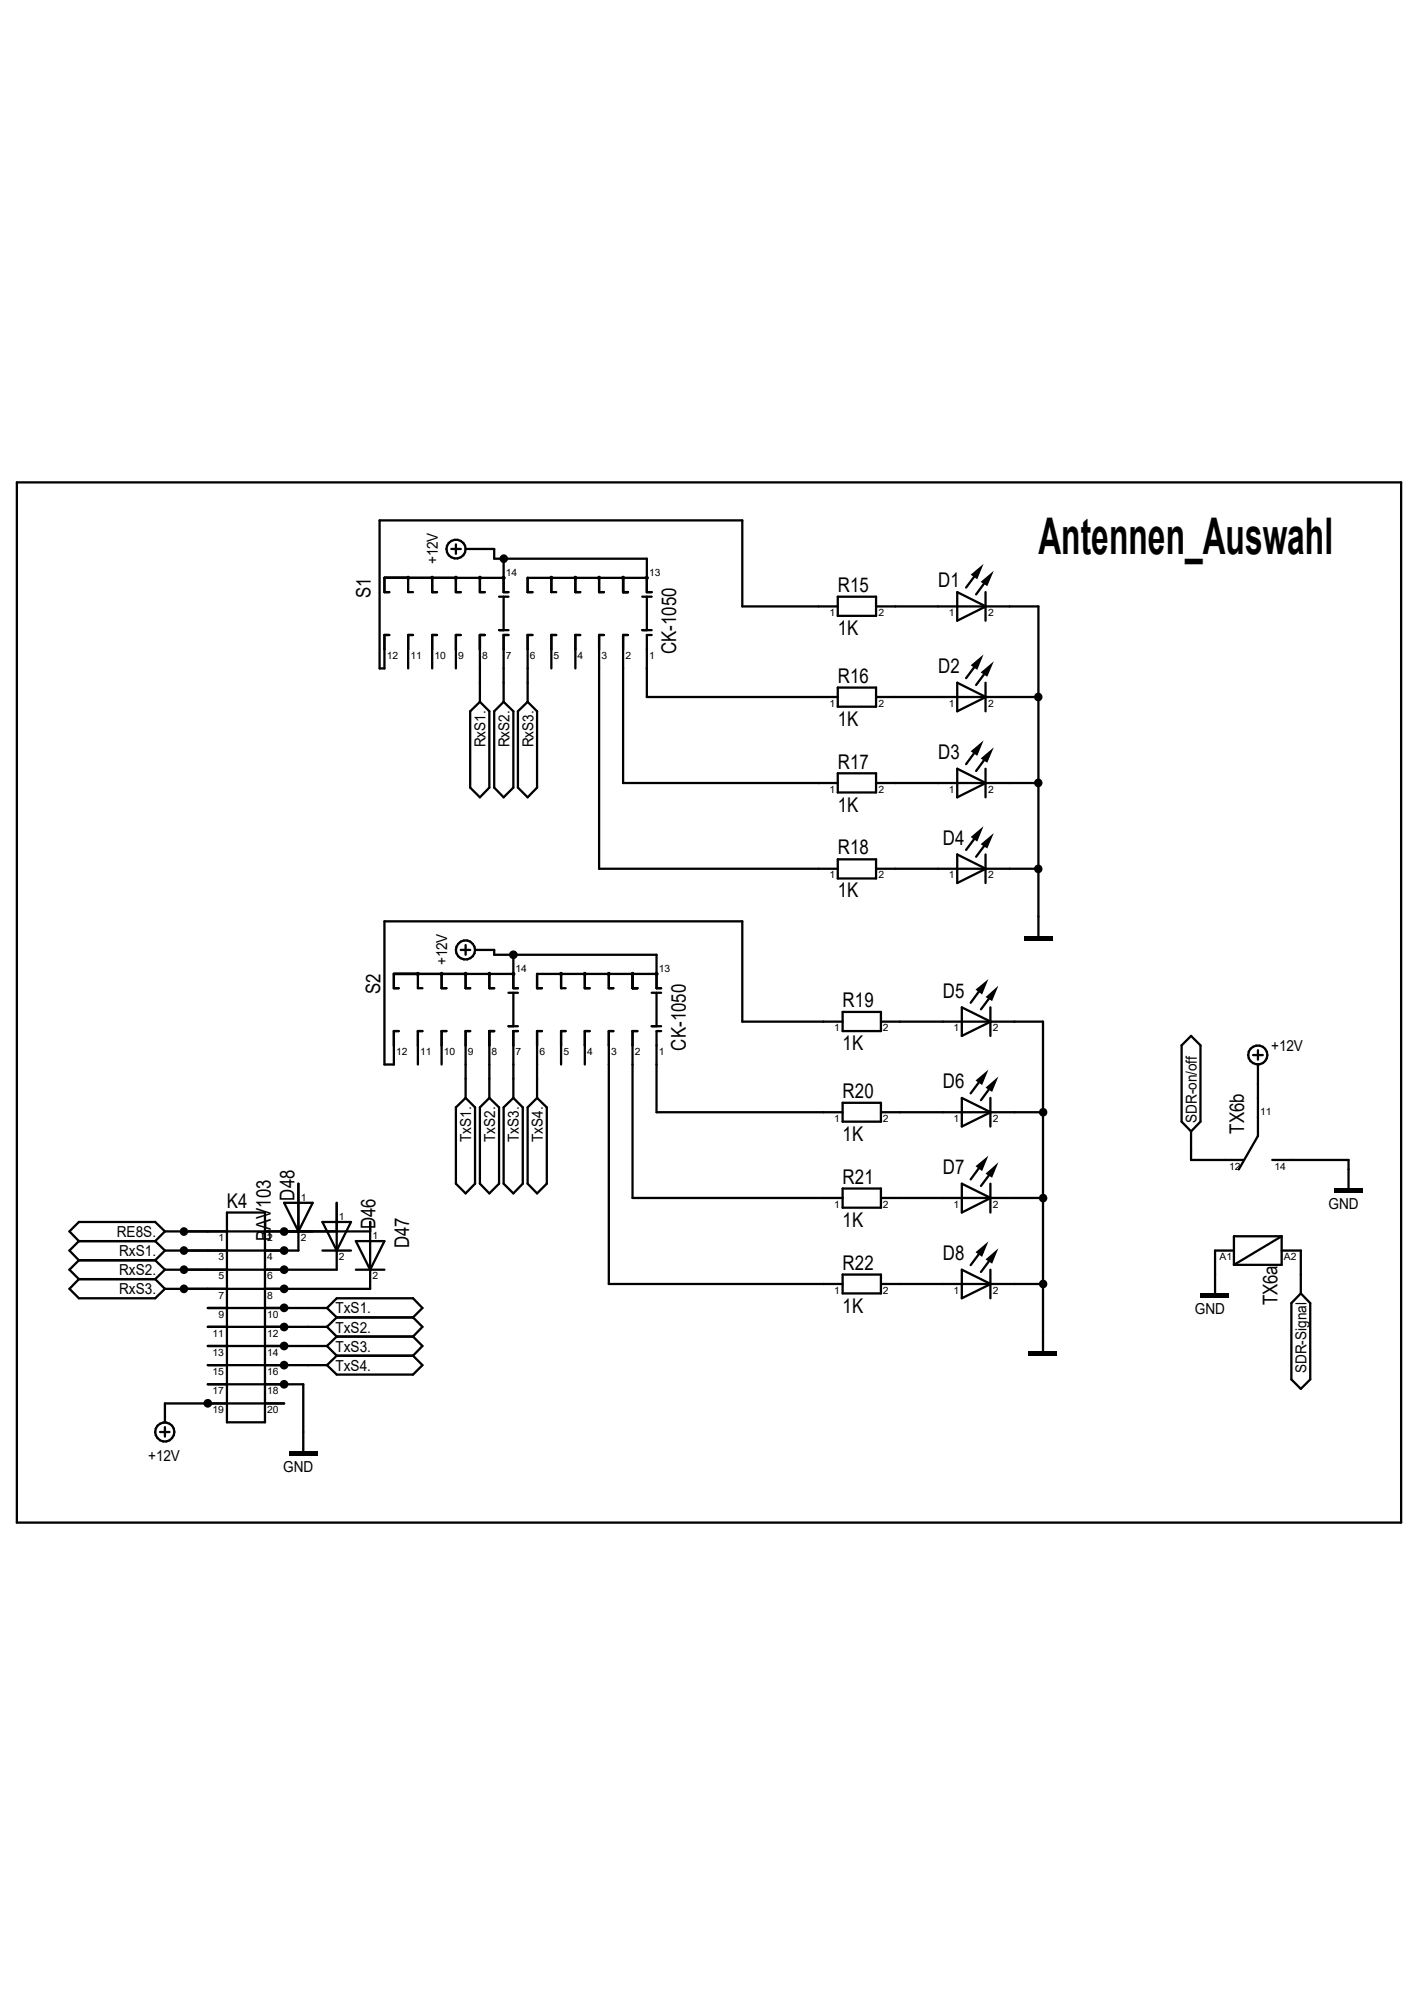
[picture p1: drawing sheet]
<svg xmlns="http://www.w3.org/2000/svg" width="210mm" height="297mm" viewBox="0 0 210 297" stroke-linecap="round" stroke-linejoin="round" font-family="sans-serif">
<g fill="none" stroke="#000" stroke-width=".34">
<path d="M2.5 71.5h205v154.1h-205zM60.5 85.6v2.1h.7M61.2 94.1h-.7v4.9M64 85.6v2.1h.7M64.7 94.1h-.7v4.9M66.8 81.3h1.4M67.5 80.6v1.4M67.5 85.6v2.1h.7M68.2 94.1h-.7v4.9M69 81.3h4.2v1.5h22.6v4.9h.7M71.1 85.6v2.1h.7M71.8 94.1h-.7v9.9"/>
<path d="M73.9 93.3h1.4M73.9 88.4h1.4M74.6 82.8v4.9h.7M74.6 88.4v4.9M74.6 85.6h-17.7v2.1h.8M75.3 94.1h-.7v9.9M78.9 94.1h-.8v9.9M81.7 85.6v2.1h.7M82.4 94.1h-.7v4.9M85.2 85.6v2.1h.7M85.9 94.1h-.7v4.9M88.7 85.6v2.1h.8"/>
<path d="M89.5 94.1h-.8v34.6h35.4M92.3 85.6v2.1h.7M93 94.1h-.7v21.9h31.8M95.1 93.3h1.4M95.1 88.4h1.4M95.8 85.6h-17.7v2.1h.8M95.8 88.4v4.9M96.5 94.1h-.7v9.2h28.3M124.1 89.8h-14.2v-12.7h-53.7v21.9h.7v-4.9h.8M124.1 88.4h5.7v2.8h-5.7zM129.8 89.8h24v48.8M141.8 87.7l4.2 2.1-4.2 2.1z"/>
<path d="M144.8 98.1l-1.7 2.4M144.8 84.7l-1.7 2.3M146 87.7v4.2M146.3 99.1l-1.7 2.4M146.3 85.7l-1.7 2.4M69.6 105.4l1.5-1.4 1.4 1.4v11.3l-1.4 1.4-1.5-1.4zM73.2 105.4l1.4-1.4 1.4 1.4v11.3l-1.4 1.4-1.4-1.4zM76.7 105.4l1.4-1.4 1.4 1.4v11.3l-1.4 1.4-1.4-1.4zM124.1 101.9h5.7v2.8h-5.7zM124.1 114.6h5.7v2.8h-5.7zM129.8 116h24M129.8 103.3h24"/>
<path d="M141.8 101.1l4.2 2.2-4.2 2.1zM141.8 113.9l4.2 2.1-4.2 2.1zM144.8 110.8l-1.7 2.4M146 101.1v4.3M146 113.9v4.2M146.3 111.8l-1.7 2.4M69 140v1.4M124.1 127.3h5.7v2.8h-5.7zM129.8 128.7h24M141.8 126.6l4.2 2.1-4.2 2.1zM144.8 123.6l-1.7 2.3M146 126.6v4.2"/>
<path d="M146.3 124.6l-1.7 2.3M61.9 144.3v2.1h.7M62.6 152.7h-.7v5M65.4 144.3v2.1h.7M66.1 152.7h-.7v5M68.2 140.7h1.4M69 144.3v2.1h.6M69.6 152.7h-.6v9.9M70.4 140.7h2.8v.7h24v5h.7M72.5 144.3v2.1h.7M73.2 152.7h-.7v9.9M75.3 152h1.4"/>
<path d="M75.3 147.1h1.4M76 141.4v5h.7M76 147.1v4.9M76 144.3h-17.7v2.1h.8M76.7 152.7h-.7v9.9M80.3 152.7h-.8v9.9M83.1 144.3v2.1h.7M83.8 152.7h-.7v5M86.6 144.3v2.1h.7M87.3 152.7h-.7v5M90.2 144.3v2.1h.6M90.8 152.7h-.6v37.5h34.6"/>
<path d="M93.7 144.3v2.1h.7M94.4 152.7h-.7v24.8h31.1M96.5 152h1.4M96.5 147.1h1.4M97.2 144.3h-17.7v2.1h.8M97.2 147.1v4.9M97.9 152.7h-.7v12.1h27.6M124.8 151.3h-14.9v-14.8h-53v21.2h1.4v-5h.8M124.8 149.9h5.7v2.8h-5.7zM130.5 151.3h24v48.8M142.5 149.2l4.2 2.1-4.2 2.2zM145.5 159.6l-1.7 2.4"/>
<path d="M145.5 146.2l-1.7 2.3M146.7 149.2v4.3M147 147.2l-1.7 2.3M176.4 153.5l1.4 1.4v11.3l-1.4 1.4-1.4-1.4v-11.3zM185.6 156.3h1.4M186.3 155.6v1.4M186.3 157.7v10.6l-2.8 4.9M33.6 179.6h5.6v31.1h-5.6zM42.1 178.2h4.2l-2.1 4.2zM44.2 175.3v10h-19.8M49.9 178.2v9.9h-25.5M67.5 164l1.5-1.4 1.4 1.4v11.3l-1.4 1.5-1.5-1.5z"/>
<path d="M72.5 162.6l1.4 1.4v11.3l-1.4 1.5-1.4-1.5v-11.3zM74.6 164l1.4-1.4 1.4 1.4v11.3l-1.4 1.5-1.4-1.5zM78.1 164l1.4-1.4 1.5 1.4v11.3l-1.5 1.5-1.4-1.5zM124.8 163.4h5.7v2.8h-5.7zM124.8 176.1h5.7v2.8h-5.7zM130.5 177.5h24M130.5 164.8h24M142.5 162.6l4.2 2.2-4.2 2.1zM142.5 175.3l4.2 2.2-4.2 2.1zM145.5 172.3l-1.7 2.4M146.7 162.6v4.3M146.7 175.3v4.3"/>
<path d="M147 173.4l-1.7 2.3M147 160.6l-1.7 2.4M176.4 167.6v4.2h7.8M188.4 171.8h11.3v4.3M11.7 183.9h11.3M11.7 189.5l-1.4 1.4 1.4 1.4h11.3l1.4-1.4M11.7 189.5h11.3M11.7 186.7l-1.4 1.4 1.4 1.4M11.7 186.7h11.3M11.7 183.9l-1.4 1.4 1.4 1.4M23 189.5l1.4 1.4M23 186.7l1.4 1.4"/>
<path d="M23 183.9l1.4 1.4M24.4 182.4h30.4M24.4 182.4l-1.4-1.4h-11.3l-1.4 1.4 1.4 1.5M24.4 182.4l-1.4 1.5M24.4 188.1l-1.4 1.4M24.4 185.3l-1.4 1.4M30.8 199.4h17.6M30.8 196.6h17.6M30.8 193.8h17.6M47.8 185.3h4.2M47.8 181h4.2l-2.1 4.3zM48.4 193.8l1.5-1.5h11.3l1.4 1.5-1.4 1.4"/>
<path d="M48.4 199.4l1.5 1.4M48.4 196.6l1.5 1.4M48.4 193.8l1.5 1.4M49.9 198l-1.5 1.4M49.9 198h11.3M49.9 195.2l-1.5 1.4M49.9 195.2h11.3M52.7 188.1h4.2M52.7 183.9h4.2l-2.1 4.2zM54.8 181v9.9h-30.4M61.2 198l1.4 1.4-1.4 1.4M61.2 195.2l1.4 1.4-1.4 1.4"/>
<path d="M124.8 188.8h5.7v2.8h-5.7zM130.5 190.2h24M142.5 188.1l4.2 2.1-4.2 2.1zM145.5 185.1l-1.7 2.3M146.7 188.1v4.2M147 186.1l-1.7 2.3M182.8 185.3h-2.8v6.3M189.8 185.3h2.9v6.3M189.8 183.1l-7 4.3M189.8 183.1v4.3h-7M189.8 183.1h-7v4.3M192.7 191.6l1.4 1.4v11.3l-1.4 1.4-1.4-1.4v-11.3z"/>
<path d="M23.7 212.1h1.4M24.4 211.4v1.4M30.8 205.1h14.1v9.9M30.8 202.2h17.6M42.1 207.9h-17.7v2.8M49.9 200.8l-1.5 1.4M49.9 200.8h11.3M61.2 200.8l1.4 1.4-1.4 1.4h-11.3l-1.5-1.4"/>
<circle cx="67.6" cy="81.3" r="1.4"/>
<circle cx="68.9" cy="140.7" r="1.41"/>
<circle cx="186.3" cy="156.3" r="1.41"/>
<circle cx="24.4" cy="212.1" r="1.42"/>
</g>
<g fill="#000">
<path d="M143.8 98.6l1.9-1.7-1 2.3zM143.8 85.1l1.9-1.6-1 2.3zM145.2 99.6l2-1.6-1 2.2zM145.2 86.2l2-1.7-1 2.3zM143.8 111.3l1.9-1.6-1 2.3zM145.2 112.4l2-1.7-1 2.3zM143.8 124l1.9-1.6-1 2.3zM145.2 125.1l2-1.7-1 2.3zM144.5 160.1l1.9-1.6-.9 2.2zM144.5 146.6l1.9-1.6-.9 2.3zM146 161.1l1.9-1.6-1 2.3zM146 147.7l1.9-1.7-1 2.3z"/>
<path d="M144.5 172.8l1.9-1.6-.9 2.3zM146 173.9l1.9-1.7-1 2.3zM144.5 185.5l1.9-1.6-.9 2.3zM146 186.6l1.9-1.7-1 2.3z"/>
<path d="M151.7 138.6h4.2v.7h-4.2z" fill-rule="evenodd"/>
<path d="M197.6 176.1h4.2v.7h-4.2z" fill-rule="evenodd"/>
<path d="M177.8 191.6h4.3v.7h-4.3z" fill-rule="evenodd"/>
<path d="M42.8 215h4.2v.6h-4.2z" fill-rule="evenodd"/>
<path d="M152.4 200.1h4.2v.7h-4.2z" fill-rule="evenodd"/>
<circle cx="60.5" cy="85.6" r=".31"/>
<circle cx="64" cy="85.6" r=".31"/>
<circle cx="67.5" cy="85.6" r=".31"/>
<circle cx="71.1" cy="85.6" r=".31"/>
<circle cx="74.6" cy="85.6" r=".31"/>
<circle cx="74.6" cy="82.8" r=".63"/>
<circle cx="81.7" cy="85.6" r=".31"/>
<circle cx="85.2" cy="85.6" r=".31"/>
<circle cx="88.7" cy="85.6" r=".31"/>
<circle cx="92.3" cy="85.6" r=".31"/>
<circle cx="95.8" cy="85.6" r=".31"/>
<circle cx="153.8" cy="116" r=".63"/>
<circle cx="153.8" cy="103.2" r=".63"/>
<circle cx="153.8" cy="128.7" r=".63"/>
<circle cx="61.9" cy="144.3" r=".31"/>
<circle cx="65.4" cy="144.3" r=".31"/>
<circle cx="69" cy="144.3" r=".31"/>
<circle cx="72.5" cy="144.3" r=".31"/>
<circle cx="76" cy="144.3" r=".31"/>
<circle cx="76" cy="141.4" r=".65"/>
<circle cx="83.1" cy="144.3" r=".31"/>
<circle cx="86.6" cy="144.3" r=".31"/>
<circle cx="90.2" cy="144.3" r=".31"/>
<circle cx="93.7" cy="144.3" r=".31"/>
<circle cx="97.2" cy="144.3" r=".31"/>
<circle cx="154.5" cy="164.8" r=".63"/>
<circle cx="154.5" cy="177.5" r=".63"/>
<circle cx="27.2" cy="190.9" r=".63"/>
<circle cx="27.2" cy="182.4" r=".63"/>
<circle cx="27.2" cy="188.1" r=".63"/>
<circle cx="27.2" cy="185.2" r=".63"/>
<circle cx="42.1" cy="190.9" r=".65"/>
<circle cx="42.1" cy="185.3" r=".65"/>
<circle cx="42.1" cy="196.6" r=".65"/>
<circle cx="42.1" cy="182.4" r=".65"/>
<circle cx="42.1" cy="199.4" r=".65"/>
<circle cx="42.1" cy="188.1" r=".65"/>
<circle cx="42.1" cy="193.7" r=".65"/>
<circle cx="154.5" cy="190.2" r=".63"/>
<circle cx="30.8" cy="207.9" r=".65"/>
<circle cx="42.1" cy="202.2" r=".65"/>
<circle cx="42.1" cy="205.1" r=".65"/>
</g>
<text font-size="7.5" x="153.8" y="82">Antennen_Auswahl</text>
<g font-size="3">
<text x="54.9" y="88.6" transform="rotate(-90 54.9 88.6)">S1</text>
<text x="124.1" y="87.7">R15</text>
<text x="138.9" y="87">D1</text>
<text x="124.1" y="94.1">1K</text>
<text x="100.2" y="96.9" transform="rotate(-90 100.2 96.9)">CK-1050</text>
<text x="124.1" y="101.1">R16</text>
<text x="138.9" y="99.7">D2</text>
<text x="124.1" y="107.5">1K</text>
<text x="124.1" y="113.9">R17</text>
<text x="138.9" y="112.4">D3</text>
<text x="124.1" y="120.2">1K</text>
<text x="139.7" y="125.2">D4</text>
<text x="124.1" y="126.6">R18</text>
<text x="124.1" y="132.9">1K</text>
<text x="56.3" y="147.3" transform="rotate(-90 56.3 147.3)">S2</text>
<text x="124.8" y="149.2">R19</text>
<text x="139.7" y="147.8">D5</text>
<text x="101.6" y="155.6" transform="rotate(-90 101.6 155.6)">CK-1050</text>
<text x="124.8" y="155.6">1K</text>
<text x="139.7" y="161.2">D6</text>
<text x="124.8" y="162.6">R20</text>
<text x="184.3" y="167.9" transform="rotate(-90 184.3 167.9)">TX6b</text>
<text x="124.8" y="169">1K</text>
<text x="139.7" y="173.9">D7</text>
<text x="33.6" y="178.9">K4</text>
<text x="43.6" y="177.8" transform="rotate(-90 43.6 177.8)">D48</text>
<text x="124.8" y="175.3">R21</text>
<text x="40.1" y="183.9" transform="rotate(-90 40.1 183.9)">BAV103</text>
<text x="55.6" y="182.1" transform="rotate(-90 55.6 182.1)">D46</text>
<text x="60.6" y="184.9" transform="rotate(-90 60.6 184.9)">D47</text>
<text x="124.8" y="181.7">1K</text>
<text x="124.8" y="188.1">R22</text>
<text x="139.7" y="186.7">D8</text>
<text x="124.8" y="194.4">1K</text>
<text x="189.2" y="193.4" transform="rotate(-90 189.2 193.4)">TX6a</text>
</g>
<g font-size="2.2">
<text x="64.9" y="83.6" transform="rotate(-90 64.9 83.6)">+12V</text>
<text x="71.9" y="110.7" transform="rotate(-90 71.9 110.7)">RxS1.</text>
<text x="75.4" y="110.7" transform="rotate(-90 75.4 110.7)">RxS2.</text>
<text x="79" y="110.7" transform="rotate(-90 79 110.7)">RxS3.</text>
<text x="66.3" y="143" transform="rotate(-90 66.3 143)">+12V</text>
<text x="188.3" y="155.7">+12V</text>
<text x="177.3" y="166.3" transform="rotate(-90 177.3 166.3)">SDR-on/off</text>
<text x="69.8" y="169.2" transform="rotate(-90 69.8 169.2)">TxS1.</text>
<text x="73.3" y="169.2" transform="rotate(-90 73.3 169.2)">TxS2.</text>
<text x="76.8" y="169.2" transform="rotate(-90 76.8 169.2)">TxS3.</text>
<text x="80.4" y="169.2" transform="rotate(-90 80.4 169.2)">TxS4.</text>
<text x="196.8" y="179.1">GND</text>
<text x="17.3" y="183.3">RE8S.</text>
<text x="17.7" y="191.7">RxS3.</text>
<text x="17.7" y="188.9">RxS2.</text>
<text x="17.7" y="186.1">RxS1.</text>
<text x="49.7" y="197.4">TxS2.</text>
<text x="49.7" y="194.6">TxS1.</text>
<text x="177" y="194.7">GND</text>
<text x="49.7" y="203.1">TxS4.</text>
<text x="49.7" y="200.2">TxS3.</text>
<text x="193.5" y="203.4" transform="rotate(-90 193.5 203.4)">SDR-Signal</text>
<text x="21.9" y="216.5">+12V</text>
<text x="42" y="218">GND</text>
</g>
<g font-size="1.5">
<text x="74.9" y="85.3">14</text>
<text x="96.1" y="85.3">13</text>
<text x="122.9" y="91.3">1</text>
<text x="130.1" y="91.3">2</text>
<text x="140.5" y="91.3">1</text>
<text x="146.3" y="91.3">2</text>
<text x="57.3" y="97.6">12</text>
<text x="60.8" y="97.6">11</text>
<text x="64.3" y="97.6">10</text>
<text x="67.9" y="97.6">9</text>
<text x="71.4" y="97.6">8</text>
<text x="74.9" y="97.6">7</text>
<text x="78.5" y="97.6">6</text>
<text x="82" y="97.6">5</text>
<text x="85.6" y="97.6">4</text>
<text x="89.1" y="97.6">3</text>
<text x="92.6" y="97.6">2</text>
<text x="96.1" y="97.6">1</text>
<text x="122.9" y="104.7">1</text>
<text x="130.1" y="104.7">2</text>
<text x="140.5" y="104.7">1</text>
<text x="146.3" y="104.7">2</text>
<text x="122.9" y="117.4">1</text>
<text x="130.1" y="117.4">2</text>
<text x="140.5" y="117.4">1</text>
<text x="146.3" y="117.4">2</text>
<text x="122.9" y="130.1">1</text>
<text x="130.1" y="130.1">2</text>
<text x="140.5" y="130.1">1</text>
<text x="146.3" y="130.1">2</text>
<text x="76.4" y="143.9">14</text>
<text x="97.6" y="143.9">13</text>
<text x="123.6" y="152.8">1</text>
<text x="130.8" y="152.8">2</text>
<text x="141.2" y="152.8">1</text>
<text x="147.1" y="152.8">2</text>
<text x="58.7" y="156.3">12</text>
<text x="62.2" y="156.3">11</text>
<text x="65.7" y="156.3">10</text>
<text x="69.3" y="156.3">9</text>
<text x="72.8" y="156.3">8</text>
<text x="76.4" y="156.3">7</text>
<text x="79.9" y="156.3">6</text>
<text x="83.4" y="156.3">5</text>
<text x="87" y="156.3">4</text>
<text x="90.5" y="156.3">3</text>
<text x="94" y="156.3">2</text>
<text x="97.6" y="156.3">1</text>
<text x="123.6" y="166.2">1</text>
<text x="130.8" y="166.2">2</text>
<text x="141.2" y="166.2">1</text>
<text x="147.1" y="166.2">2</text>
<text x="186.6" y="165.1">11</text>
<text x="182" y="173.3">12</text>
<text x="188.8" y="173.3">14</text>
<text x="44.5" y="177.8">1</text>
<text x="123.6" y="178.9">1</text>
<text x="130.8" y="178.9">2</text>
<text x="141.2" y="178.9">1</text>
<text x="147.1" y="178.9">2</text>
<text x="32.4" y="183.9">1</text>
<text x="39.6" y="183.9">2</text>
<text x="44.5" y="183.9">2</text>
<text x="50.2" y="180.7">1</text>
<text x="55.2" y="183.5">1</text>
<text x="32.4" y="189.5">5</text>
<text x="32.4" y="186.7">3</text>
<text x="39.6" y="186.7">4</text>
<text x="39.6" y="189.5">6</text>
<text x="50.2" y="186.7">2</text>
<text x="55.2" y="189.5">2</text>
<text x="123.6" y="191.6">1</text>
<text x="130.8" y="191.6">2</text>
<text x="141.2" y="191.6">1</text>
<text x="147.1" y="191.6">2</text>
<text x="180.6" y="186.7">A1</text>
<text x="190.2" y="186.7">A2</text>
<text x="32.4" y="195.2">9</text>
<text x="32.4" y="192.4">7</text>
<text x="39.6" y="192.4">8</text>
<text x="39.6" y="195.2">10</text>
<text x="31.5" y="203.7">15</text>
<text x="31.5" y="200.8">13</text>
<text x="31.5" y="198">11</text>
<text x="39.6" y="198">12</text>
<text x="39.6" y="200.8">14</text>
<text x="39.6" y="203.7">16</text>
<text x="31.5" y="209.3">19</text>
<text x="31.5" y="206.5">17</text>
<text x="39.6" y="206.5">18</text>
<text x="39.6" y="209.3">20</text>
</g>
</svg>
